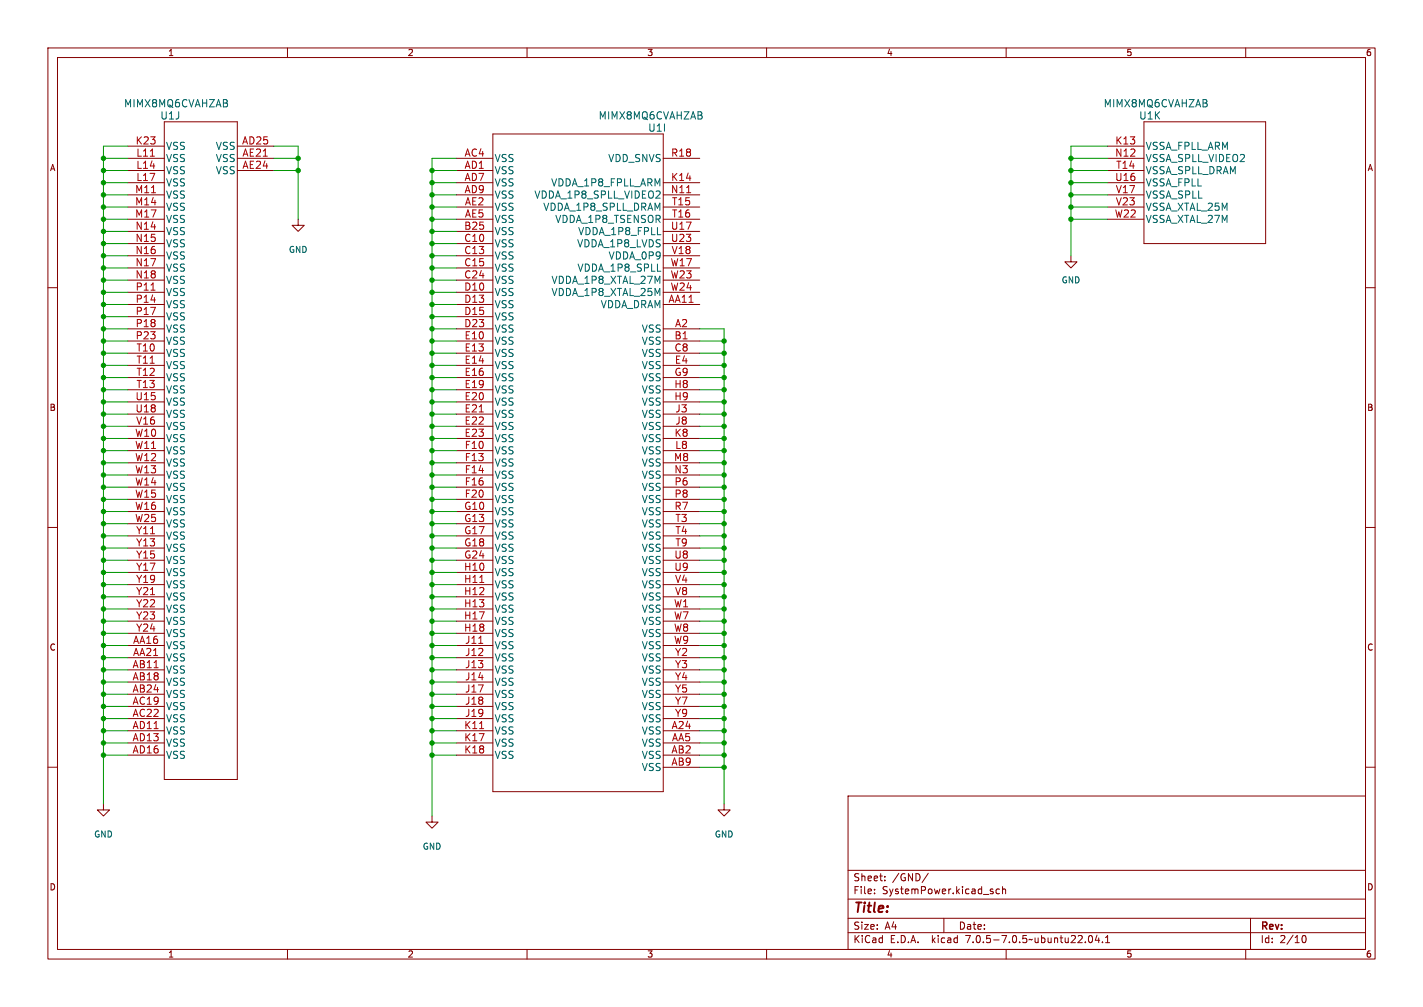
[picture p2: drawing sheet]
<svg xmlns="http://www.w3.org/2000/svg" width="297mm" height="210mm" viewBox="0 0 297 210" stroke-linecap="round" stroke-linejoin="round" font-family="sans-serif">
<g fill="none" stroke="#840000" stroke-width=".21">
<path d="M10 10h277v190h-277zM12 12h273v186h-273zM60 10v2M110 10v2M160 10v2M210 10v2M260 10v2M26.7 33h7.6M26.7 35.6h7.6M26.7 38.1h7.6M26.7 30.5h7.6M34.3 25.4h15.2v137.2h-15.2z"/>
<path d="M49.5 33h7.6M49.5 35.6h7.6M49.5 30.5h7.6M95.2 33h7.7M95.2 35.6h7.7M95.2 38.1h7.7M102.9 27.9h35.5v137.2h-35.5zM138.4 33h7.6M138.4 38.1h7.6M231.1 33h7.7M231.1 35.6h7.7M231.1 38.1h7.7"/>
<path d="M231.1 30.5h7.7M238.8 25.4h25.4v25.4h-25.4zM10 60h2M26.7 40.6h7.6M26.7 43.2h7.6M26.7 45.7h7.6M26.7 48.3h7.6M26.7 50.8h7.6M26.7 53.3h7.6M26.7 55.9h7.6M26.7 58.4h7.6M62.2 45.7v1.3h1.3l-1.3 1.3-1.2-1.3h1.2"/>
<path d="M95.2 40.6h7.7M95.2 43.2h7.7M95.2 45.7h7.7M95.2 48.3h7.7M95.2 50.8h7.7M95.2 53.3h7.7M95.2 55.9h7.7M95.2 58.4h7.7M138.4 40.6h7.6M138.4 43.2h7.6M138.4 45.7h7.6M138.4 48.3h7.6"/>
<path d="M138.4 50.8h7.6M138.4 53.3h7.6M138.4 55.9h7.6M138.4 58.4h7.6M223.5 53.3v1.3h1.3l-1.3 1.3-1.3-1.3h1.3M231.1 40.6h7.7M231.1 43.2h7.7M231.1 45.7h7.7M285 60h2M26.7 68.6h7.6M26.7 63.5h7.6M26.7 71.1h7.6"/>
<path d="M26.7 73.7h7.6M26.7 61h7.6M26.7 66h7.6M26.7 76.2h7.6M26.7 78.7h7.6M95.2 68.6h7.7M95.2 63.5h7.7M95.2 71.1h7.7M95.2 73.7h7.7M95.2 61h7.7M95.2 66h7.7M95.2 76.2h7.7"/>
<path d="M95.2 78.7h7.7M138.4 68.6h7.6M138.4 63.5h7.6M138.4 71.1h7.6M138.4 73.7h7.6M138.4 61h7.6M138.4 76.2h7.6M138.4 78.7h7.6M26.7 81.3h7.6M26.7 83.8h7.6M26.7 86.4h7.6M26.7 88.9h7.6"/>
<path d="M26.7 91.4h7.6M26.7 94h7.6M26.7 96.5h7.6M26.7 99.1h7.6M95.2 81.3h7.7M95.2 83.8h7.7M95.2 86.4h7.7M95.2 88.9h7.7M95.2 91.4h7.7M95.2 94h7.7M95.2 96.5h7.7M95.2 99.1h7.7"/>
<path d="M138.4 81.3h7.6M138.4 83.8h7.6M138.4 86.4h7.6M138.4 88.9h7.6M138.4 91.4h7.6M138.4 94h7.6M138.4 96.5h7.6M138.4 99.1h7.6M10 110h2M26.7 101.6h7.6M26.7 104.1h7.6M26.7 106.7h7.6"/>
<path d="M26.7 109.2h7.6M26.7 111.8h7.6M26.7 114.3h7.6M26.7 116.8h7.6M26.7 119.4h7.6M95.2 101.6h7.7M95.2 104.1h7.7M95.2 106.7h7.7M95.2 109.2h7.7M95.2 111.8h7.7M95.2 114.3h7.7M95.2 116.8h7.7"/>
<path d="M95.2 119.4h7.7M138.4 101.6h7.6M138.4 104.1h7.6M138.4 106.7h7.6M138.4 109.2h7.6M138.4 111.8h7.6M138.4 114.3h7.6M138.4 116.8h7.6M138.4 119.4h7.6M285 110h2M26.7 121.9h7.6M26.7 124.5h7.6"/>
<path d="M26.7 127h7.6M26.7 129.5h7.6M26.7 132.1h7.6M26.7 134.6h7.6M26.7 137.2h7.6M26.7 139.7h7.6M95.2 121.9h7.7M95.2 124.5h7.7M95.2 127h7.7M95.2 129.5h7.7M95.2 132.1h7.7M95.2 134.6h7.7"/>
<path d="M95.2 137.2h7.7M95.2 139.7h7.7M138.4 121.9h7.6M138.4 124.5h7.6M138.4 127h7.6M138.4 129.5h7.6M138.4 132.1h7.6M138.4 134.6h7.6M138.4 137.2h7.6M138.4 139.7h7.6M10 160h2M26.7 152.4h7.6"/>
<path d="M26.7 154.9h7.6M26.7 157.5h7.6M26.7 142.2h7.6M26.7 144.8h7.6M26.7 147.3h7.6M26.7 149.9h7.6M95.2 152.4h7.7M95.2 154.9h7.7M95.2 157.5h7.7M95.2 142.2h7.7M95.2 144.8h7.7M95.2 147.3h7.7"/>
<path d="M95.2 149.9h7.7M138.4 152.4h7.6M138.4 154.9h7.6M138.4 157.5h7.6M138.4 142.2h7.6M138.4 144.8h7.6M138.4 147.3h7.6M138.4 149.9h7.6M285 160h2M21.6 167.6v1.3h-1.3l1.3 1.3 1.3-1.3h-1.3M90.2 170.2v1.3h-1.3l1.3 1.2 1.2-1.2h-1.2M138.4 160h7.6"/>
<path d="M151.1 167.6v1.3h-1.2l1.2 1.3 1.3-1.3h-1.3M177 166h108v32h-108zM60 198v2M110 198v2M160 198v2M177 194.5h108M177 191.5h108M177 187.5h108M177 181.5h108M182.5 186.3v.1M182.5 185.5v.1M184.7 183.6v.1"/>
<path d="M184.7 182.8v.1M193.7 182.1l-1.2 2M197 191.5v3M208.6 185.5l-.4-.1-.3 .3 .1 .6h.6M209.2 185.5l.3-.1 .3 .1 .1 .9M209.2 184.9v1.5M210 198v2M226.5 196.5v.1M227.3 195.2l.2-.1a.8 .8 0 0 1 .6 .7 .8 .8 0 0 1-.6 .8l-.2-.1-.1-.5zM229 195l-.4 1.1h.9M229.3 195.6v1M230.1 196.5v.1"/>
<path d="M230.7 196.6h.9M230.7 195.5l.5-.4v1.5M260 198v2M261 191.5v6.5M272 195.2l.1-.1a.8 .8 0 0 1 .5 .7 .8 .8 0 0 1-.5 .8 .99 .99 0 0 1-.1-1.4z"/>
</g>
<path d="M31.4 32.6h.8M143.3 40.2h.9M31.5 60.5h.9M99.9 134.2h.9M100.1 121.5h.9M100.1 152h.9" fill="none" stroke="#a90000" stroke-width=".21"/>
<g fill="none" stroke="#009600" stroke-width=".21">
<path d="M21.6 35.6h5.1M21.6 38.1h5.1M21.6 33h5.1M26.7 30.5h-5.1v137.1M57.1 35.6h5.1M57.1 30.5h5.1v15.2M57.1 33h5.1M90.2 35.6h5M90.2 38.1h5M95.2 33h-5v137.2M223.5 35.6h7.6M223.5 38.1h7.6"/>
<path d="M223.5 33h7.6M231.1 30.5h-7.6v22.8M21.6 40.6h5.1M21.6 43.2h5.1M21.6 45.7h5.1M21.6 53.3h5.1M21.6 50.8h5.1M21.6 48.3h5.1M21.6 55.9h5.1M21.6 58.4h5.1M90.2 40.6h5M90.2 43.2h5"/>
<path d="M90.2 45.7h5M90.2 53.3h5M90.2 50.8h5M90.2 48.3h5M90.2 55.9h5M90.2 58.4h5M223.5 40.6h7.6M223.5 43.2h7.6M223.5 45.7h7.6M21.6 68.6h5.1M21.6 73.7h5.1M21.6 71.1h5.1"/>
<path d="M21.6 66h5.1M21.6 63.5h5.1M21.6 78.7h5.1M21.6 76.2h5.1M21.6 61h5.1M90.2 68.6h5M90.2 73.7h5M90.2 71.1h5M90.2 66h5M90.2 63.5h5M90.2 78.7h5M90.2 76.2h5"/>
<path d="M90.2 61h5M146 68.6h5.1v99M146 73.7h5.1M146 71.1h5.1M146 78.7h5.1M146 76.2h5.1M21.6 81.3h5.1M21.6 88.9h5.1M21.6 86.4h5.1M21.6 94h5.1M21.6 91.4h5.1M21.6 83.8h5.1"/>
<path d="M21.6 96.5h5.1M21.6 99.1h5.1M90.2 81.3h5M90.2 88.9h5M90.2 86.4h5M90.2 94h5M90.2 91.4h5M90.2 83.8h5M90.2 96.5h5M90.2 99.1h5M146 81.3h5.1M146 88.9h5.1"/>
<path d="M146 86.4h5.1M146 94h5.1M146 91.4h5.1M146 83.8h5.1M146 96.5h5.1M146 99.1h5.1M21.6 104.1h5.1M21.6 101.6h5.1M21.6 119.4h5.1M21.6 116.8h5.1M21.6 111.8h5.1M21.6 114.3h5.1"/>
<path d="M21.6 106.7h5.1M21.6 109.2h5.1M90.2 104.1h5M90.2 101.6h5M90.2 119.4h5M90.2 116.8h5M90.2 111.8h5M90.2 114.3h5M90.2 106.7h5M90.2 109.2h5M146 104.1h5.1M146 101.6h5.1"/>
<path d="M146 119.4h5.1M146 116.8h5.1M146 111.8h5.1M146 114.3h5.1M146 106.7h5.1M146 109.2h5.1M21.6 134.6h5.1M21.6 132.1h5.1M21.6 129.5h5.1M21.6 137.2h5.1M21.6 139.7h5.1M21.6 121.9h5.1"/>
<path d="M21.6 127h5.1M21.6 124.5h5.1M90.2 134.6h5M90.2 132.1h5M90.2 129.5h5M90.2 137.2h5M90.2 139.7h5M90.2 121.9h5M90.2 127h5M90.2 124.5h5M146 134.6h5.1M146 132.1h5.1"/>
<path d="M146 129.5h5.1M146 137.2h5.1M146 139.7h5.1M146 121.9h5.1M146 127h5.1M146 124.5h5.1M21.6 149.9h5.1M21.6 147.3h5.1M21.6 154.9h5.1M21.6 144.8h5.1M21.6 152.4h5.1M21.6 157.5h5.1"/>
<path d="M21.6 142.2h5.1M90.2 149.9h5M90.2 147.3h5M90.2 154.9h5M90.2 144.8h5M90.2 152.4h5M90.2 157.5h5M90.2 142.2h5M146 149.9h5.1M146 147.3h5.1M146 154.9h5.1M146 144.8h5.1"/>
<path d="M146 152.4h5.1M146 157.5h5.1M146 142.2h5.1M146 160h5.1"/>
</g>
<g fill="#009600" stroke="#009600" stroke-width=".21">
<circle cx="21.6" cy="45.7" r=".46"/>
<circle cx="21.6" cy="43.2" r=".46"/>
<circle cx="21.6" cy="61" r=".46"/>
<circle cx="21.6" cy="58.4" r=".46"/>
<circle cx="21.6" cy="35.6" r=".46"/>
<circle cx="21.6" cy="38.1" r=".46"/>
<circle cx="21.6" cy="53.3" r=".46"/>
<circle cx="21.6" cy="55.9" r=".46"/>
<circle cx="21.6" cy="48.3" r=".46"/>
<circle cx="21.6" cy="50.8" r=".46"/>
<circle cx="21.6" cy="33" r=".46"/>
<circle cx="21.6" cy="40.6" r=".46"/>
<circle cx="90.2" cy="119.4" r=".46"/>
<circle cx="90.2" cy="96.5" r=".46"/>
<circle cx="90.2" cy="99.1" r=".46"/>
<circle cx="90.2" cy="111.8" r=".46"/>
<circle cx="90.2" cy="124.5" r=".46"/>
<circle cx="90.2" cy="121.9" r=".46"/>
<circle cx="90.2" cy="127" r=".46"/>
<circle cx="90.2" cy="94" r=".46"/>
<circle cx="90.2" cy="101.6" r=".46"/>
<circle cx="90.2" cy="114.3" r=".46"/>
<circle cx="90.2" cy="116.8" r=".46"/>
<circle cx="21.6" cy="114.3" r=".46"/>
<circle cx="21.6" cy="116.8" r=".46"/>
<circle cx="21.6" cy="119.4" r=".46"/>
<circle cx="21.6" cy="104.1" r=".46"/>
<circle cx="21.6" cy="106.7" r=".46"/>
<circle cx="21.6" cy="132.1" r=".46"/>
<circle cx="21.6" cy="129.5" r=".46"/>
<circle cx="21.6" cy="127" r=".46"/>
<circle cx="21.6" cy="94" r=".46"/>
<circle cx="21.6" cy="96.5" r=".46"/>
<circle cx="21.6" cy="121.9" r=".46"/>
<circle cx="21.6" cy="124.5" r=".46"/>
<circle cx="21.6" cy="101.6" r=".46"/>
<circle cx="21.6" cy="99.1" r=".46"/>
<circle cx="21.6" cy="109.2" r=".46"/>
<circle cx="21.6" cy="111.8" r=".46"/>
<circle cx="21.6" cy="139.7" r=".46"/>
<circle cx="21.6" cy="142.2" r=".46"/>
<circle cx="21.6" cy="149.9" r=".46"/>
<circle cx="21.6" cy="152.4" r=".46"/>
<circle cx="21.6" cy="154.9" r=".46"/>
<circle cx="21.6" cy="134.6" r=".46"/>
<circle cx="21.6" cy="137.2" r=".46"/>
<circle cx="21.6" cy="157.5" r=".46"/>
<circle cx="21.6" cy="144.8" r=".46"/>
<circle cx="21.6" cy="147.3" r=".46"/>
<circle cx="90.2" cy="55.9" r=".46"/>
<circle cx="90.2" cy="53.3" r=".46"/>
<circle cx="90.2" cy="38.1" r=".46"/>
<circle cx="90.2" cy="40.6" r=".46"/>
<circle cx="90.2" cy="35.6" r=".46"/>
<circle cx="90.2" cy="43.2" r=".46"/>
<circle cx="90.2" cy="58.4" r=".46"/>
<circle cx="90.2" cy="50.8" r=".46"/>
<circle cx="90.2" cy="48.3" r=".46"/>
<circle cx="90.2" cy="45.7" r=".46"/>
<circle cx="62.2" cy="35.6" r=".46"/>
<circle cx="62.2" cy="33" r=".46"/>
<circle cx="90.2" cy="61" r=".46"/>
<circle cx="90.2" cy="63.5" r=".46"/>
<circle cx="21.6" cy="78.7" r=".46"/>
<circle cx="21.6" cy="81.3" r=".46"/>
<circle cx="21.6" cy="86.4" r=".46"/>
<circle cx="21.6" cy="83.8" r=".46"/>
<circle cx="21.6" cy="66" r=".46"/>
<circle cx="21.6" cy="63.5" r=".46"/>
<circle cx="21.6" cy="88.9" r=".46"/>
<circle cx="21.6" cy="91.4" r=".46"/>
<circle cx="21.6" cy="76.2" r=".46"/>
<circle cx="21.6" cy="73.7" r=".46"/>
<circle cx="21.6" cy="68.6" r=".46"/>
<circle cx="21.6" cy="71.1" r=".46"/>
<circle cx="90.2" cy="139.7" r=".46"/>
<circle cx="90.2" cy="137.2" r=".46"/>
<circle cx="90.2" cy="142.2" r=".46"/>
<circle cx="90.2" cy="144.8" r=".46"/>
<circle cx="90.2" cy="152.4" r=".46"/>
<circle cx="90.2" cy="154.9" r=".46"/>
<circle cx="90.2" cy="149.9" r=".46"/>
<circle cx="90.2" cy="129.5" r=".46"/>
<circle cx="90.2" cy="157.5" r=".46"/>
<circle cx="90.2" cy="147.3" r=".46"/>
<circle cx="90.2" cy="134.6" r=".46"/>
<circle cx="90.2" cy="132.1" r=".46"/>
<circle cx="151.1" cy="94" r=".46"/>
<circle cx="151.1" cy="99.1" r=".46"/>
<circle cx="151.1" cy="96.5" r=".46"/>
<circle cx="151.1" cy="91.4" r=".46"/>
<circle cx="151.1" cy="81.3" r=".46"/>
<circle cx="151.1" cy="78.7" r=".46"/>
<circle cx="151.1" cy="101.6" r=".46"/>
<circle cx="151.1" cy="104.1" r=".46"/>
<circle cx="151.1" cy="83.8" r=".46"/>
<circle cx="151.1" cy="86.4" r=".46"/>
<circle cx="151.1" cy="88.9" r=".46"/>
<circle cx="90.2" cy="81.3" r=".46"/>
<circle cx="90.2" cy="83.8" r=".46"/>
<circle cx="90.2" cy="86.4" r=".46"/>
<circle cx="90.2" cy="66" r=".46"/>
<circle cx="90.2" cy="71.1" r=".46"/>
<circle cx="90.2" cy="68.6" r=".46"/>
<circle cx="90.2" cy="88.9" r=".46"/>
<circle cx="90.2" cy="106.7" r=".46"/>
<circle cx="90.2" cy="109.2" r=".46"/>
<circle cx="90.2" cy="104.1" r=".46"/>
<circle cx="90.2" cy="91.4" r=".46"/>
<circle cx="90.2" cy="76.2" r=".46"/>
<circle cx="90.2" cy="78.7" r=".46"/>
<circle cx="90.2" cy="73.7" r=".46"/>
<circle cx="151.1" cy="111.8" r=".46"/>
<circle cx="151.1" cy="114.3" r=".46"/>
<circle cx="151.1" cy="116.8" r=".46"/>
<circle cx="151.1" cy="134.6" r=".46"/>
<circle cx="151.1" cy="132.1" r=".46"/>
<circle cx="151.1" cy="137.2" r=".46"/>
<circle cx="151.1" cy="121.9" r=".46"/>
<circle cx="151.1" cy="119.4" r=".46"/>
<circle cx="151.1" cy="124.5" r=".46"/>
<circle cx="151.1" cy="109.2" r=".46"/>
<circle cx="151.1" cy="106.7" r=".46"/>
<circle cx="151.1" cy="127" r=".46"/>
<circle cx="151.1" cy="129.5" r=".46"/>
<circle cx="151.1" cy="76.2" r=".46"/>
<circle cx="151.1" cy="73.7" r=".46"/>
<circle cx="151.1" cy="71.1" r=".46"/>
<circle cx="223.5" cy="45.7" r=".46"/>
<circle cx="223.5" cy="43.2" r=".46"/>
<circle cx="223.5" cy="40.6" r=".46"/>
<circle cx="223.5" cy="38.1" r=".46"/>
<circle cx="223.5" cy="33" r=".46"/>
<circle cx="223.5" cy="35.6" r=".46"/>
<circle cx="151.1" cy="144.8" r=".46"/>
<circle cx="151.1" cy="147.3" r=".46"/>
<circle cx="151.1" cy="154.9" r=".46"/>
<circle cx="151.1" cy="157.5" r=".46"/>
<circle cx="151.1" cy="139.7" r=".46"/>
<circle cx="151.1" cy="160" r=".46"/>
<circle cx="151.1" cy="142.2" r=".46"/>
<circle cx="151.1" cy="149.9" r=".46"/>
<circle cx="151.1" cy="152.4" r=".46"/>
</g>
<text font-size="2.8" fill="#840000" x="178" y="190.8">Title:</text>
<g font-size="2.1" fill="#006464">
<text x="25.8" y="22.5">MIMX8MQ6CVAHZAB</text>
<text x="230.3" y="22.5">MIMX8MQ6CVAHZAB</text>
<text x="33.4" y="25.1">U1J</text>
<text x="124.9" y="25.1">MIMX8MQ6CVAHZAB</text>
<text x="135.2" y="27.6">U1I</text>
<text x="237.7" y="25.1">U1K</text>
<text x="34.5" y="31.4">VSS</text>
<text x="34.5" y="34">VSS</text>
<text x="45.1" y="31.4">VSS</text>
<text x="45.1" y="34">VSS</text>
<text x="103.1" y="34">VSS</text>
<text x="127" y="34">VDD_SNVS</text>
<text x="239" y="31.4">VSSA_FPLL_ARM</text>
<text x="239" y="34">VSSA_SPLL_VIDEO2</text>
<text x="34.5" y="36.5">VSS</text>
<text x="34.5" y="39">VSS</text>
<text x="34.5" y="41.6">VSS</text>
<text x="45.1" y="36.5">VSS</text>
<text x="103.1" y="36.5">VSS</text>
<text x="103.1" y="39">VSS</text>
<text x="103.1" y="41.6">VSS</text>
<text x="111.5" y="41.6">VDDA_1P8_SPLL_VIDEO2</text>
<text x="115" y="39">VDDA_1P8_FPLL_ARM</text>
<text x="239" y="36.5">VSSA_SPLL_DRAM</text>
<text x="239" y="39">VSSA_FPLL</text>
<text x="239" y="41.6">VSSA_SPLL</text>
<text x="34.5" y="44.1">VSS</text>
<text x="34.5" y="46.7">VSS</text>
<text x="103.1" y="44.1">VSS</text>
<text x="103.1" y="46.7">VSS</text>
<text x="113.4" y="44.1">VDDA_1P8_SPLL_DRAM</text>
<text x="115.9" y="46.7">VDDA_1P8_TSENSOR</text>
<text x="239" y="44.1">VSSA_XTAL_25M</text>
<text x="239" y="46.7">VSSA_XTAL_27M</text>
<text x="34.5" y="49.2">VSS</text>
<text x="34.5" y="51.7">VSS</text>
<text x="103.1" y="49.2">VSS</text>
<text x="103.1" y="51.7">VSS</text>
<text x="120.5" y="51.7">VDDA_1P8_LVDS</text>
<text x="120.7" y="49.2">VDDA_1P8_FPLL</text>
<text x="34.5" y="54.3">VSS</text>
<text x="34.5" y="56.8">VSS</text>
<text x="34.5" y="59.4">VSS</text>
<text x="103.1" y="54.3">VSS</text>
<text x="103.1" y="56.8">VSS</text>
<text x="103.1" y="59.4">VSS</text>
<text x="115.1" y="59.4">VDDA_1P8_XTAL_27M</text>
<text x="120.5" y="56.8">VDDA_1P8_SPLL</text>
<text x="127" y="54.3">VDDA_0P9</text>
<text x="34.5" y="61.9">VSS</text>
<text x="34.5" y="64.4">VSS</text>
<text x="103.1" y="61.9">VSS</text>
<text x="103.1" y="64.4">VSS</text>
<text x="115.1" y="61.9">VDDA_1P8_XTAL_25M</text>
<text x="125.4" y="64.4">VDDA_DRAM</text>
<text x="34.5" y="67">VSS</text>
<text x="34.5" y="69.5">VSS</text>
<text x="103.1" y="67">VSS</text>
<text x="103.1" y="69.5">VSS</text>
<text x="134" y="69.5">VSS</text>
<text x="34.5" y="72.1">VSS</text>
<text x="34.5" y="74.6">VSS</text>
<text x="34.5" y="77.1">VSS</text>
<text x="103.1" y="72.1">VSS</text>
<text x="103.1" y="74.6">VSS</text>
<text x="103.1" y="77.1">VSS</text>
<text x="134" y="72.1">VSS</text>
<text x="134" y="74.6">VSS</text>
<text x="134" y="77.1">VSS</text>
<text x="34.5" y="79.7">VSS</text>
<text x="34.5" y="82.2">VSS</text>
<text x="103.1" y="79.7">VSS</text>
<text x="103.1" y="82.2">VSS</text>
<text x="134" y="79.7">VSS</text>
<text x="134" y="82.2">VSS</text>
<text x="34.5" y="84.8">VSS</text>
<text x="34.5" y="87.3">VSS</text>
<text x="34.5" y="89.8">VSS</text>
<text x="103.1" y="84.8">VSS</text>
<text x="103.1" y="87.3">VSS</text>
<text x="103.1" y="89.8">VSS</text>
<text x="134" y="84.8">VSS</text>
<text x="134" y="87.3">VSS</text>
<text x="134" y="89.8">VSS</text>
<text x="34.5" y="92.4">VSS</text>
<text x="34.5" y="94.9">VSS</text>
<text x="103.1" y="92.4">VSS</text>
<text x="103.1" y="94.9">VSS</text>
<text x="134" y="92.4">VSS</text>
<text x="134" y="94.9">VSS</text>
<text x="34.5" y="97.5">VSS</text>
<text x="34.5" y="100">VSS</text>
<text x="103.1" y="97.5">VSS</text>
<text x="103.1" y="100">VSS</text>
<text x="134" y="97.5">VSS</text>
<text x="134" y="100">VSS</text>
<text x="34.5" y="102.5">VSS</text>
<text x="34.5" y="105.1">VSS</text>
<text x="34.5" y="107.6">VSS</text>
<text x="103.1" y="102.5">VSS</text>
<text x="103.1" y="105.1">VSS</text>
<text x="103.1" y="107.6">VSS</text>
<text x="134" y="102.5">VSS</text>
<text x="134" y="105.1">VSS</text>
<text x="134" y="107.6">VSS</text>
<text x="34.5" y="110.2">VSS</text>
<text x="34.5" y="112.7">VSS</text>
<text x="103.1" y="110.2">VSS</text>
<text x="103.1" y="112.7">VSS</text>
<text x="134" y="110.2">VSS</text>
<text x="134" y="112.7">VSS</text>
<text x="34.5" y="115.2">VSS</text>
<text x="34.5" y="117.8">VSS</text>
<text x="103.1" y="115.2">VSS</text>
<text x="103.1" y="117.8">VSS</text>
<text x="134" y="115.2">VSS</text>
<text x="134" y="117.8">VSS</text>
<text x="34.5" y="120.3">VSS</text>
<text x="34.5" y="122.9">VSS</text>
<text x="34.5" y="125.4">VSS</text>
<text x="103.1" y="120.3">VSS</text>
<text x="103.1" y="122.9">VSS</text>
<text x="103.1" y="125.4">VSS</text>
<text x="134" y="120.3">VSS</text>
<text x="134" y="122.9">VSS</text>
<text x="134" y="125.4">VSS</text>
<text x="34.5" y="127.9">VSS</text>
<text x="34.5" y="130.5">VSS</text>
<text x="103.1" y="127.9">VSS</text>
<text x="103.1" y="130.5">VSS</text>
<text x="134" y="127.9">VSS</text>
<text x="134" y="130.5">VSS</text>
<text x="34.5" y="135.6">VSS</text>
<text x="34.5" y="133">VSS</text>
<text x="103.1" y="133">VSS</text>
<text x="103.1" y="135.6">VSS</text>
<text x="134" y="133">VSS</text>
<text x="134" y="135.6">VSS</text>
<text x="34.5" y="138.1">VSS</text>
<text x="34.5" y="140.6">VSS</text>
<text x="34.5" y="143.2">VSS</text>
<text x="103.1" y="138.1">VSS</text>
<text x="103.1" y="140.6">VSS</text>
<text x="103.1" y="143.2">VSS</text>
<text x="134" y="138.1">VSS</text>
<text x="134" y="140.6">VSS</text>
<text x="134" y="143.2">VSS</text>
<text x="34.5" y="145.7">VSS</text>
<text x="34.5" y="148.3">VSS</text>
<text x="103.1" y="145.7">VSS</text>
<text x="103.1" y="148.3">VSS</text>
<text x="134" y="145.7">VSS</text>
<text x="134" y="148.3">VSS</text>
<text x="34.5" y="150.8">VSS</text>
<text x="34.5" y="153.3">VSS</text>
<text x="34.5" y="155.9">VSS</text>
<text x="103.1" y="150.8">VSS</text>
<text x="103.1" y="153.3">VSS</text>
<text x="103.1" y="155.9">VSS</text>
<text x="134" y="153.3">VSS</text>
<text x="134" y="155.9">VSS</text>
<text x="134" y="150.8">VSS</text>
<text x="34.5" y="158.4">VSS</text>
<text x="103.1" y="158.4">VSS</text>
<text x="134" y="158.4">VSS</text>
<text x="134" y="161">VSS</text>
</g>
<g font-size="2.1" fill="#a90000">
<text x="28.3" y="30.2">K23</text>
<text x="28.4" y="32.8">L11</text>
<text x="28.4" y="35.3">L14</text>
<text x="50.5" y="30.2">AD25</text>
<text x="50.6" y="32.8">AE21</text>
<text x="50.6" y="35.3">AE24</text>
<text x="96.9" y="32.8">AC4</text>
<text x="96.9" y="35.3">AD1</text>
<text x="140" y="32.8">R18</text>
<text x="232.7" y="32.8">N12</text>
<text x="232.7" y="30.2">K13</text>
<text x="232.9" y="35.3">T14</text>
<text x="28.2" y="40.4">M11</text>
<text x="28.4" y="37.8">L17</text>
<text x="96.9" y="37.8">AD7</text>
<text x="96.9" y="40.4">AD9</text>
<text x="140" y="40.4">N11</text>
<text x="140" y="37.8">K14</text>
<text x="232.7" y="37.8">U16</text>
<text x="232.8" y="40.4">V17</text>
<text x="28.2" y="42.9">M14</text>
<text x="28.2" y="45.5">M17</text>
<text x="97" y="42.9">AE2</text>
<text x="97" y="45.5">AE5</text>
<text x="140.2" y="42.9">T15</text>
<text x="140.2" y="45.5">T16</text>
<text x="232.6" y="45.5">W22</text>
<text x="232.8" y="42.9">V23</text>
<text x="28.2" y="48">N14</text>
<text x="28.2" y="50.5">N15</text>
<text x="28.2" y="53.1">N16</text>
<text x="96.8" y="48">B25</text>
<text x="96.8" y="50.5">C10</text>
<text x="96.8" y="53.1">C13</text>
<text x="140" y="48">U17</text>
<text x="140" y="50.5">U23</text>
<text x="140.1" y="53.1">V18</text>
<text x="28.2" y="55.6">N17</text>
<text x="28.2" y="58.2">N18</text>
<text x="96.8" y="55.6">C15</text>
<text x="96.8" y="58.2">C24</text>
<text x="139.9" y="55.6">W17</text>
<text x="139.9" y="58.2">W23</text>
<text x="28.3" y="60.7">P11</text>
<text x="28.3" y="63.2">P14</text>
<text x="28.3" y="65.8">P17</text>
<text x="96.8" y="60.7">D10</text>
<text x="96.8" y="63.2">D13</text>
<text x="96.8" y="65.8">D15</text>
<text x="139.5" y="63.2">AA11</text>
<text x="139.9" y="60.7">W24</text>
<text x="28.3" y="68.3">P18</text>
<text x="28.3" y="70.9">P23</text>
<text x="96.8" y="68.3">D23</text>
<text x="96.9" y="70.9">E10</text>
<text x="140.7" y="70.9">B1</text>
<text x="140.8" y="68.3">A2</text>
<text x="28.4" y="73.4">T10</text>
<text x="28.4" y="75.9">T11</text>
<text x="96.9" y="73.4">E13</text>
<text x="96.9" y="75.9">E14</text>
<text x="140.7" y="73.4">C8</text>
<text x="140.8" y="75.9">E4</text>
<text x="28.2" y="83.6">U15</text>
<text x="28.4" y="78.5">T12</text>
<text x="28.4" y="81">T13</text>
<text x="96.9" y="78.5">E16</text>
<text x="96.9" y="81">E19</text>
<text x="96.9" y="83.6">E20</text>
<text x="140.7" y="81">H8</text>
<text x="140.7" y="83.6">H9</text>
<text x="140.7" y="78.5">G9</text>
<text x="28.2" y="86.1">U18</text>
<text x="28.4" y="88.6">V16</text>
<text x="96.9" y="86.1">E21</text>
<text x="96.9" y="88.6">E22</text>
<text x="140.9" y="86.1">J3</text>
<text x="140.9" y="88.6">J8</text>
<text x="28.2" y="91.2">W10</text>
<text x="28.2" y="93.7">W11</text>
<text x="96.9" y="91.2">E23</text>
<text x="97" y="93.7">F10</text>
<text x="140.7" y="91.2">K8</text>
<text x="140.9" y="93.7">L8</text>
<text x="28.2" y="96.3">W12</text>
<text x="28.2" y="98.8">W13</text>
<text x="28.2" y="101.3">W14</text>
<text x="97" y="96.3">F13</text>
<text x="97" y="98.8">F14</text>
<text x="97" y="101.3">F16</text>
<text x="140.6" y="96.3">M8</text>
<text x="140.7" y="98.8">N3</text>
<text x="140.7" y="101.3">P6</text>
<text x="28.2" y="103.9">W15</text>
<text x="28.2" y="106.4">W16</text>
<text x="96.8" y="106.4">G10</text>
<text x="97" y="103.9">F20</text>
<text x="140.7" y="103.9">P8</text>
<text x="140.7" y="106.4">R7</text>
<text x="28.2" y="109">W25</text>
<text x="28.4" y="111.5">Y11</text>
<text x="96.8" y="109">G13</text>
<text x="96.8" y="111.5">G17</text>
<text x="140.9" y="109">T3</text>
<text x="140.9" y="111.5">T4</text>
<text x="28.4" y="114">Y13</text>
<text x="28.4" y="116.6">Y15</text>
<text x="28.4" y="119.1">Y17</text>
<text x="96.8" y="119.1">H10</text>
<text x="96.8" y="114">G18</text>
<text x="96.8" y="116.6">G24</text>
<text x="140.7" y="116.6">U8</text>
<text x="140.7" y="119.1">U9</text>
<text x="140.9" y="114">T9</text>
<text x="28.4" y="121.7">Y19</text>
<text x="28.4" y="124.2">Y21</text>
<text x="96.8" y="121.7">H11</text>
<text x="96.8" y="124.2">H12</text>
<text x="140.8" y="121.7">V4</text>
<text x="140.8" y="124.2">V8</text>
<text x="28.4" y="126.7">Y22</text>
<text x="28.4" y="129.3">Y23</text>
<text x="28.4" y="131.8">Y24</text>
<text x="96.8" y="126.7">H13</text>
<text x="96.8" y="129.3">H17</text>
<text x="96.8" y="131.8">H18</text>
<text x="140.6" y="126.7">W1</text>
<text x="140.6" y="129.3">W7</text>
<text x="140.6" y="131.8">W8</text>
<text x="27.7" y="134.4">AA16</text>
<text x="27.7" y="136.9">AA21</text>
<text x="97" y="134.4">J11</text>
<text x="97" y="136.9">J12</text>
<text x="140.6" y="134.4">W9</text>
<text x="140.8" y="136.9">Y2</text>
<text x="27.6" y="139.4">AB11</text>
<text x="27.6" y="142">AB18</text>
<text x="97" y="139.4">J13</text>
<text x="97" y="142">J14</text>
<text x="140.8" y="139.4">Y3</text>
<text x="140.8" y="142">Y4</text>
<text x="27.6" y="144.5">AB24</text>
<text x="27.6" y="147.1">AC19</text>
<text x="27.6" y="149.6">AC22</text>
<text x="97" y="144.5">J17</text>
<text x="97" y="147.1">J18</text>
<text x="97" y="149.6">J19</text>
<text x="140.8" y="144.5">Y5</text>
<text x="140.8" y="147.1">Y7</text>
<text x="140.8" y="149.6">Y9</text>
<text x="27.6" y="152.1">AD11</text>
<text x="27.6" y="154.7">AD13</text>
<text x="96.8" y="152.1">K11</text>
<text x="96.8" y="154.7">K17</text>
<text x="140.1" y="152.1">A24</text>
<text x="140.2" y="154.7">AA5</text>
<text x="27.6" y="157.2">AD16</text>
<text x="96.8" y="157.2">K18</text>
<text x="140.1" y="157.2">AB2</text>
<text x="140.1" y="159.8">AB9</text>
</g>
<g font-size="2.1" fill="#840000">
<text x="178" y="183.9">Sheet:</text>
<text x="186.2" y="183.9">/GND/</text>
<text x="178" y="186.6">File:</text>
<text x="184" y="186.6">SystemPower.kicad_sch</text>
<text x="178" y="196.8">KiCad</text>
<text x="178" y="194">Size:</text>
<text x="184.6" y="194">A4</text>
<text x="185.7" y="196.8">E.D.A.</text>
<text x="194.4" y="196.8">kicad</text>
<text x="200" y="194">Date:</text>
<text x="201.5" y="196.8">7.0.5-7.0.5~ubuntu22.04.1</text>
<text x="263" y="194.2">Rev:</text>
<text x="263" y="196.8">Id:</text>
<text x="267" y="196.8">2/10</text>
</g>
<g font-size="1.8" fill="#840000">
<text x="35" y="11.8">1</text>
<text x="85" y="11.8">2</text>
<text x="135" y="11.8">3</text>
<text x="185" y="11.8">4</text>
<text x="235" y="11.8">5</text>
<text x="285" y="11.8">6</text>
<text x="10.4" y="35.8">A</text>
<text x="285.4" y="35.8">A</text>
<text x="10.3" y="85.8">B</text>
<text x="285.3" y="85.8">B</text>
<text x="10.3" y="135.8">C</text>
<text x="285.3" y="135.8">C</text>
<text x="10.3" y="185.8">D</text>
<text x="285.3" y="185.8">D</text>
<text x="35" y="199.8">1</text>
<text x="85" y="199.8">2</text>
<text x="135" y="199.8">3</text>
<text x="185" y="199.8">4</text>
<text x="235" y="199.8">5</text>
<text x="285" y="199.8">6</text>
</g>
<g font-size="1.8" fill="#006464">
<text x="60.2" y="52.9">GND</text>
<text x="221.5" y="59.2">GND</text>
<text x="19.6" y="174.8">GND</text>
<text x="88.2" y="177.4">GND</text>
<text x="149.1" y="174.8">GND</text>
</g>
</svg>
